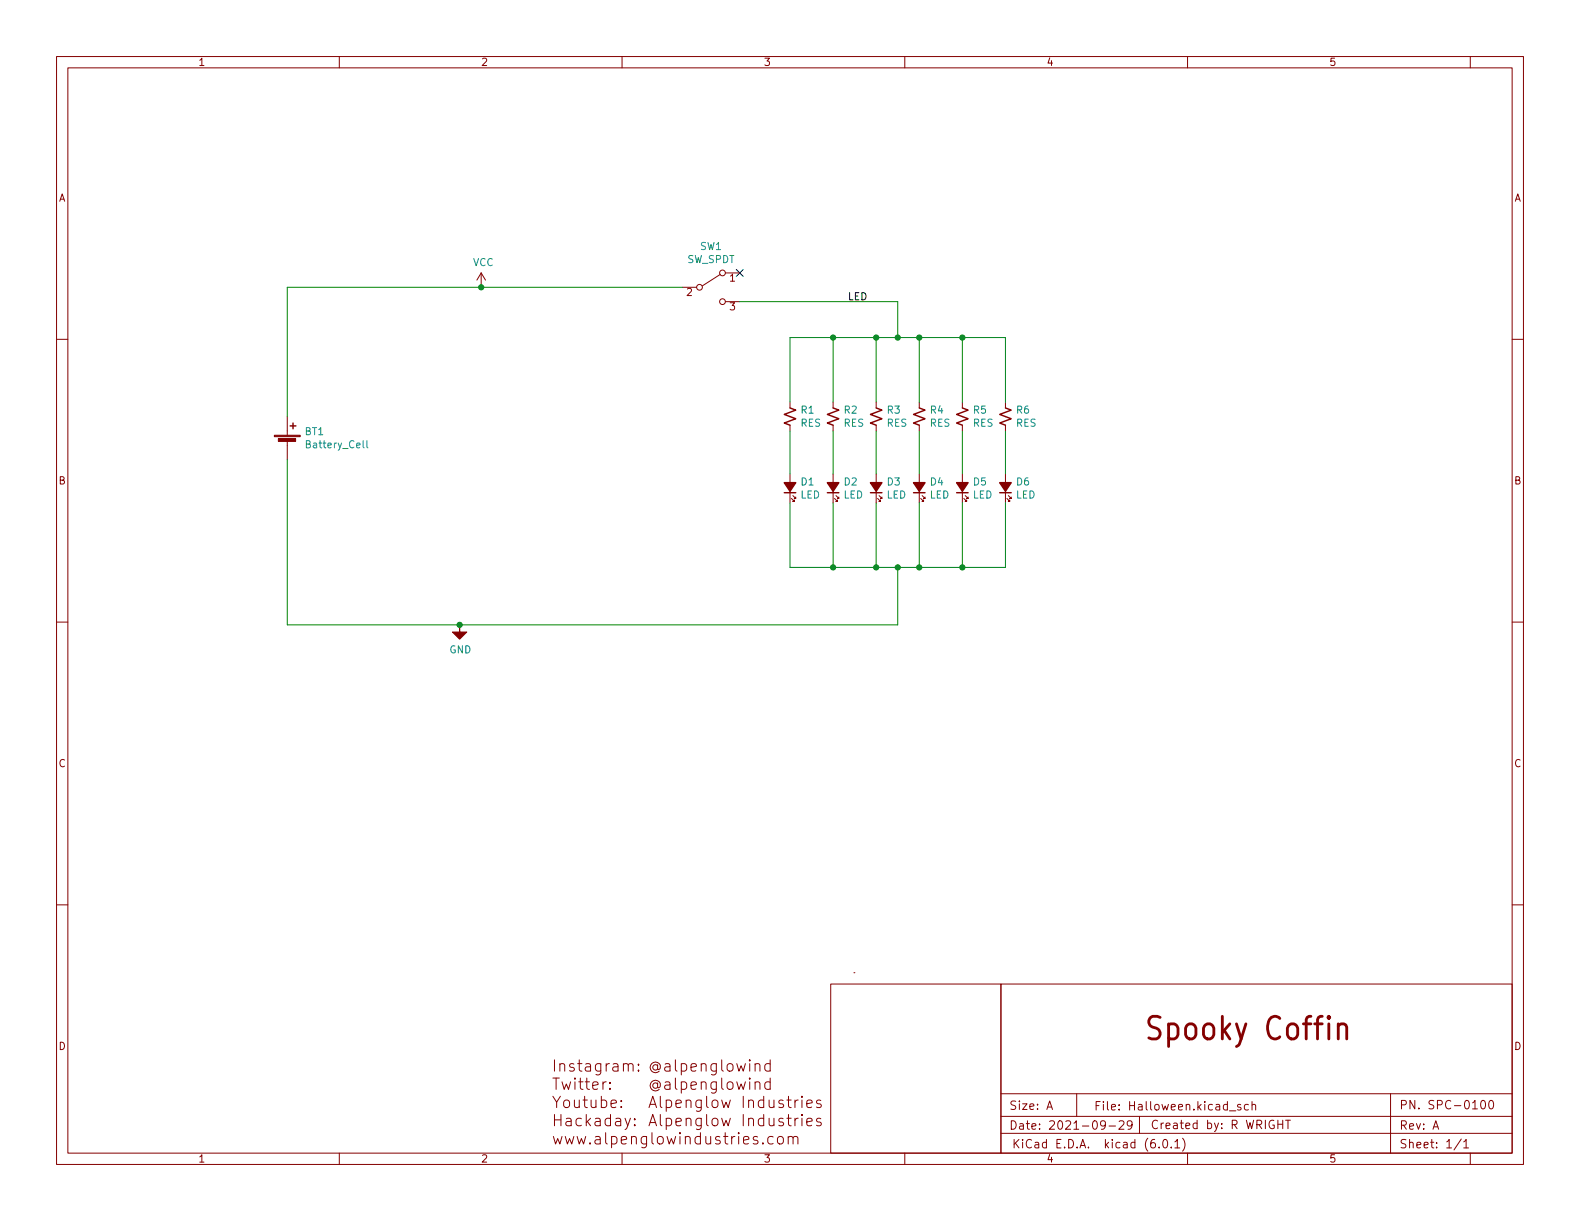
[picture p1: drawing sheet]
<svg xmlns="http://www.w3.org/2000/svg" width="279mm" height="216mm" viewBox="0 0 279 216" stroke-linecap="round" stroke-linejoin="round" font-family="sans-serif">
<g fill="none" stroke="#840000" stroke-width=".18">
<path d="M10 10h259.4v195.9h-259.4zM12 12h255.4v191.9h-255.4zM60 10v2M110 10v2M160 10v2M210 10v2M260 10v2M10 60h2M85.1 48.3l-.8 1.2M85.1 48.3v2.5M85.1 48.3l.8 1.2M120.6 50.8h2.6"/>
<path d="M127.4 48.5l-3.2 2M128.3 48.3h2.5M128.3 53.3h2.5M267.4 60h2M50.8 73.7v3.3M50.8 78v3.3M139.7 71.1v1M139.7 75.2v1M147.3 71.1v1M147.3 75.2v1M154.9 71.1v1M154.9 75.2v1"/>
<path d="M162.6 71.1v1M162.6 75.2v1M170.2 71.1v1M170.2 75.2v1M177.8 71.1v1M177.8 75.2v1M139.7 83.8v5.1M140 88.1l.5 .5h-.3h.3v-.2M140.2 87.6l.5 .5h-.2h.2v-.2M147.3 83.8v5.1M147.6 88.1l.5 .5h-.3h.3v-.2M147.8 87.6l.5 .5h-.2h.2v-.2"/>
<path d="M154.9 83.8v5.1M155.2 88.1l.5 .5h-.3h.3v-.2M155.4 87.6l.6 .5h-.3h.3v-.2M162.6 83.8v5.1M162.8 88.1l.5 .5h-.2h.2v-.2M163.1 87.6l.5 .5h-.3h.3v-.2M170.2 83.8v5.1M170.4 88.1l.5 .5h-.2h.2v-.2M170.7 87.6l.5 .5h-.3h.3v-.2M177.8 83.8v5.1M178.1 88.1l.5 .5h-.3h.3v-.2M178.3 87.6l.5 .5h-.2h.2v-.2"/>
<path d="M10 110h2M267.4 110h2M10 160h2M267.4 160h2M146.9 174h30.1v29.9h-30.1zM151 172h.1M177 174h90.4v29.9h-90.4zM97.8 193.8l.6 1.1 .7-1.1M97.8 190.6h1.1M98.1 187.4v2M98.1 197.1v2M98.1 198h1.1"/>
<path d="M98.3 190.6v2M98.4 194.9v.9M99 188.3a.5 .5 0 0 1 .9 .1v1M99 188.1v1.3M99.2 197.1v2M99.4 191.3l.4 1.3 .3-.9 .4 .9 .4-1.3M99.9 194.6a.54 .54 0 0 1 .8 .3v.6a.54 .54 0 0 1-.5 .4 .54 .54 0 0 1-.5-.4v-.6zM100.1 197.8l.2-.1 .6 .1 .1 1.3M101 198.2l-.7 .1a.39 .39 0 0 0-.3 .4 .39 .39 0 0 0 .3 .4l.7-.1M101.5 188.2l-.5-.1-.3 .3 .1 .2 .7 .2 .1 .2-.1 .3-.2 .1-.6-.1M101.6 194.5l.1 1.2a.54 .54 0 0 0 .7 0M101.7 190.6l-.1 .1 .1 .1 .1-.1-.1-.1v.2"/>
<path d="M101.7 191.3v1.3M102.1 188.1h.8M102.3 191.3h.8M102.4 187.4v1.7l.1 .2 .4 .1M102.4 194.5v1.3M102.6 190.6v1.7l.1 .2 .4 .1M102.8 197.8l-.6-.1-.3 .4v.6l.2 .3 .1 .1 .6-.1M103.1 194.5h.8M103.4 193.8v1.8l.1 .1 .4 .1M103.5 191.3h.7M103.6 188.2l.2-.1 .5 .1 .1 1.2M103.7 197.1v2"/>
<path d="M103.8 190.6v1.7l.1 .2 .3 .1M103.9 198.3l.5 .8M104.4 188.5l-.6 .1a.39 .39 0 0 0-.3 .4 .39 .39 0 0 0 .3 .4l.6-.1M104.4 197.7l-.7 .8M104.5 194.5l.1 1.2a.54 .54 0 0 0 .8 0M104.8 192l1-.2-.1-.4-.6-.1-.3 .3 .1 .9 .2 .1 .6-.1M105.3 197.8l.2-.1 .6 .1v1.3M105.4 194.5v1.3M106.1 198.2l-.6 .1a.39 .39 0 0 0-.3 .4 .39 .39 0 0 0 .3 .4l.6-.1M106.2 188.1v1.6a.54 .54 0 0 1-.8 .3M106.2 188.2l-.5-.1-.4 .4v.5l.2 .3 .2 .1 .5-.1M106.3 194.6l.6-.1 .4 .4v.6l-.2 .2-.2 .1-.6-.1"/>
<path d="M106.3 193.8v2M106.6 191.3v1.3M107.2 191.3a.51 .51 0 0 0-.6 .4M107.2 188.1v1.3M107.8 188.1a.51 .51 0 0 0-.6 .4M107.9 192.4l.1 .1-.1 .1-.1-.1 .1-.1v.2M107.9 191.4l.1 .1-.1 .1-.1-.1 .1-.1v.2M108 197.8l-.6-.1-.4 .4v.6l.2 .3 .2 .1 .6-.1M108 197.1v2M108.1 195.2l.9-.2-.1-.4-.6-.1-.2 .3v.9l.2 .1 .6-.1M108.4 188.2l.2-.1 .6 .1 .1 1.2M108.9 197.8l.2-.1 .6 .1 .1 1.3"/>
<path d="M109.3 188.5l-.7 .1a.39 .39 0 0 0-.3 .4 .39 .39 0 0 0 .3 .4l.7-.1M109.8 198.2l-.7 .1a.39 .39 0 0 0-.3 .4 .39 .39 0 0 0 .3 .4l.7-.1M109.9 195.7h.1l-.1 .1-.1-.1h.1v.1M109.9 194.6l.1 .1-.1 .1-.1-.1 .1-.1v.2M110.2 188.3a.5 .5 0 0 1 .9 .1v1M110.2 188.1v1.3M110.5 197.7l.5 1.4M111.1 188.4l.3-.3 .5 .1 .1 1.2M111.5 197.7l-.7 1.8-.3 .2M112.2 198.9l.1 .1-.1 .1-.1-.1 .1-.1v.2M112.2 197.8l.1 .1-.1 .1-.1-.1 .1-.1v.2M112.9 189.2l.1 .1-.1 .1-.1-.1 .1-.1v.2"/>
<path d="M112.9 188.2l.1 .1-.1 .1-.1-.1 .1-.1v.2M114.8 195.8l.6-2 .7 2M114.8 199.1l.6-2 .7 2M115 195.3h.9M115 198.5h.9M116.3 188.5a.48 .48 0 0 0-.7-.1 .48 .48 0 0 0 0 .7 .48 .48 0 0 0 .7-.1M116.3 188.3v.7l.1 .1 .3-.1a.9 .9 0 0 0-.9-1.2 .9 .9 0 0 0-.7 1.3 .94 .94 0 0 0 1.5 .3M116.3 191.7a.48 .48 0 0 0-.7-.1 .48 .48 0 0 0 0 .7 .48 .48 0 0 0 .7-.1M116.3 191.5v.7l.1 .1 .3-.1a.9 .9 0 0 0-.9-1.2 .9 .9 0 0 0-.7 1.3 .94 .94 0 0 0 1.5 .3M116.8 193.8v1.8l.3 .2M116.8 197.1v1.7l.3 .3M117.6 188.2l.2-.1 .6 .1 .1 1.2"/>
<path d="M117.6 191.4l.2-.1 .6 .1 .1 1.2M117.8 194.6l.6-.1 .4 .4v.6l-.2 .2-.2 .1-.6-.1M117.8 197.8l.6-.1 .4 .4v.6l-.2 .3-.2 .1-.6-.1M117.8 194.5v2M117.8 197.7v2M118.5 188.5l-.7 .1a.39 .39 0 0 0-.3 .4 .39 .39 0 0 0 .3 .4l.7-.1M118.5 191.8l-.7 .1a.39 .39 0 0 0-.3 .3 .39 .39 0 0 0 .3 .4l.7-.1M119.4 187.4v1.7l.3 .3M119.4 190.6v1.7l.3 .3M119.5 195.2l1-.2-.1-.4-.6-.1-.3 .3 .1 .9 .2 .1 .6-.1M119.5 198.4l1-.2-.1-.4-.6-.1-.3 .3 .1 1 .2 .1 .6-.1M120.5 188.2l.6-.1 .3 .4v.5l-.2 .3-.1 .1-.6-.1"/>
<path d="M120.5 191.4l.6-.1 .3 .4v.5l-.2 .3-.1 .1-.6-.1M120.5 188.1v2M120.5 191.3v2M121.3 194.7a.5 .5 0 0 1 .9 .1v1M121.3 197.9a.5 .5 0 0 1 .9 .1v1.1M121.3 194.5v1.3M121.3 197.7v1.4M122.2 188.7l.9-.2v-.3l-.6-.1-.3 .3 .1 .9 .2 .1 .6-.1M122.2 192l.9-.2v-.4l-.6-.1-.3 .3 .1 .9 .2 .1 .6-.1M124 188.3a.5 .5 0 0 1 .9 .1v1M124 191.5a.5 .5 0 0 1 .9 .1v1M124 194.5v1.6a.54 .54 0 0 1-.9 .3"/>
<path d="M124 194.6l-.6-.1-.3 .4v.6l.1 .2 .2 .1 .6-.1M124 197.7v1.7a.54 .54 0 0 1-.9 .2M124 197.8l-.6-.1-.3 .4v.6l.1 .3 .2 .1 .6-.1M124 188.1v1.3M124 191.3v1.3M125 193.8v1.8l.2 .2M125 197.1v1.7l.2 .3M126 194.7a.54 .54 0 0 1 .5-.2 .54 .54 0 0 1 .5 .4v.6a.54 .54 0 0 1-.6 .4 .54 .54 0 0 1-.5-.4zM126 197.9a.54 .54 0 0 1 .5-.2 .54 .54 0 0 1 .5 .4v.6a.54 .54 0 0 1-.6 .4 .54 .54 0 0 1-.5-.4zM126.7 188.1v1.6a.54 .54 0 0 1-.9 .3M126.7 188.2l-.6-.1-.4 .4v.5l.2 .3 .2 .1 .6-.1M126.7 191.3v1.6a.54 .54 0 0 1-.9 .3"/>
<path d="M126.7 191.4l-.6-.1-.4 .4v.5l.2 .3 .2 .1 .6-.1M127.6 187.4v1.7l.3 .3M127.6 190.6v1.7l.3 .3M127.6 194.5l.4 1.3 .4-.9 .4 .9 .3-1.3M127.6 197.7l.4 1.4 .4-1 .4 1 .3-1.4M128.8 188.2a.54 .54 0 0 1 .8 .3v.5a.54 .54 0 0 1-.5 .4 .54 .54 0 0 1-.5-.4v-.5zM128.8 191.4a.54 .54 0 0 1 .8 .3v.5a.54 .54 0 0 1-.5 .4 .54 .54 0 0 1-.5-.4v-.5zM130.3 188.1l.4 1.3 .4-.9 .3 .9 .4-1.3M130.3 191.3l.4 1.3 .4-.9 .3 .9 .4-1.3M131.4 193.8v2M131.4 197.1v2M132.4 194.7a.5 .5 0 0 1 .8 .1v1"/>
<path d="M132.4 197.9a.5 .5 0 0 1 .8 .1v1.1M132.4 194.5v1.3M132.4 197.7v1.4M132.6 187.4l-.1 .1 .1 .1 .1-.1-.1-.1v.2M132.6 190.6l-.1 .1 .1 .1 .1-.1-.1-.1v.2M132.6 188.1v1.3M132.6 191.3v1.3M133.5 188.3a.5 .5 0 0 1 .9 .1v1M133.5 191.5a.5 .5 0 0 1 .9 .1v1M133.5 188.1v1.3M133.5 191.3v1.3M135.1 194.6l-.6-.1-.4 .4v.6l.2 .2 .2 .1 .6-.1"/>
<path d="M135.1 197.8l-.6-.1-.4 .4v.6l.2 .3 .2 .1 .6-.1M135.1 193.8v2M135.1 197.1v2M136 194.5l.1 1.2a.54 .54 0 0 0 .8 0M136 197.7l.1 1.3a.54 .54 0 0 0 .8-.1M136.2 188.2l-.6-.1-.4 .4v.5l.2 .3 .2 .1 .6-.1M136.2 191.4l-.6-.1-.4 .4v.5l.2 .3 .2 .1 .6-.1M136.2 187.4v2M136.2 190.6v2M136.9 194.5v1.3M136.9 197.7v1.4M138.5 194.6l-.5-.1-.3 .3 .1 .3 .7 .2 .1 .2-.1 .2-.2 .1-.6-.1"/>
<path d="M138.5 197.8l-.5-.1-.3 .3 .1 .3 .7 .2 .1 .2-.1 .3-.2 .1-.6-.1M139.1 194.5h.8M139.1 197.7h.8M139.4 193.8v1.8l.1 .1 .4 .1M139.4 197.1v1.7l.1 .2 .4 .1M140.6 194.5v1.3M140.6 197.7v1.4M141.1 194.5a.51 .51 0 0 0-.5 .4M141.1 197.7a.51 .51 0 0 0-.5 .4M141.8 193.8l-.1 .1 .1 .1 .1-.1-.1-.1v.2M141.8 197.1l-.1 .1 .1 .1 .1-.1-.1-.1v.2M141.8 194.5v1.3"/>
<path d="M141.8 197.7v1.4M142.7 195.2l.9-.2-.1-.4-.5-.1-.3 .3 .1 .9 .2 .1 .5-.1M142.7 198.4l.9-.2-.1-.4-.5-.1-.3 .3 .1 1 .2 .1 .5-.1M145.1 194.6l-.4-.1-.3 .3 .1 .3 .6 .2 .1 .2-.1 .2-.1 .1-.6-.1M145.1 197.8l-.4-.1-.3 .3 .1 .3 .6 .2 .1 .2-.1 .3-.1 .1-.6-.1M177 197.4h90.4M177 193.4h90.4M185.1 196.2l.5-1.5 .5 1.5M185.3 195.8h.7M190.4 193.4v4M195.5 198.8l-.3 .3h-.3l-.3-.3 .2-.6h.4l.2 .1a.99 .99 0 0 1-.4 1.4h-.2M196.1 199.1h1.2"/>
<path d="M197.9 198.3l.6-.1 .2 .1 .1 .3-1 1.1h1M200.2 198.8l-.3 .3-.4-.1-.2-.2 .2-.6h.4l.2 .1a.99 .99 0 0 1-.3 1.4h-.3M201.5 197.4v3M217.4 196.4h1.1M219.4 195.4l-.4-.1-.2 .2 .1 .2 .5 .2v.3h-.6M220.8 195.4l-.5-.1-.3 .3v.4l.2 .2h.6M221.4 195.4l.2-.1 .4 .1v.9M221.4 194.8v1.5M226 198.8h.8M226.8 198.1v1.5M227.3 198.1h.9M227.8 198.1v1.5"/>
<path d="M245.9 193.4v10.5M253.4 199.7l.5-1.5 .5 1.5M262 194.6h.2a.81 .81 0 0 1 .6 .6 .81 .81 0 0 1-.3 .8l-.2 .1a.81 .81 0 0 1-.6-.6 .81 .81 0 0 1 .3-.9zM263.5 194.6h.1a.8 .8 0 0 1 .5 .7 .8 .8 0 0 1-.5 .8 .99 .99 0 0 1-.1-1.5zM60 203.9v2M97.9 201l.3 1.3 .4-1 .4 1 .4-1.3M100 201l.3 1.3 .4-1 .4 1 .4-1.3M102.1 201l.3 1.3 .4-1 .4 1 .4-1.3M104.3 202.1l.1 .1-.1 .1-.1-.1 .1-.1v.2M105.3 201h.2h.6v1.3M106.1 201.4l-.6 .1a.39 .39 0 0 0-.3 .4 .39 .39 0 0 0 .3 .4l.6-.1M107.1 200.3v1.7l.3 .3"/>
<path d="M108.1 201h.6l.4 .3v.6l-.2 .3-.2 .1-.6-.1M108.1 201v2M109.9 201.6l.9-.2-.1-.4h-.6l-.2 .2 .1 1 .1 .1 .6-.1M110 203.9v2M111.7 201.1a.5 .5 0 0 1 .8 .1v1.1M111.7 201v1.3M114.3 201v1.6a.54 .54 0 0 1-.8 .3M114.3 201h-.5l-.4 .3v.6l.2 .3 .2 .1 .5-.1M115.3 200.3v1.7l.3 .3M116.4 201a.54 .54 0 0 1 .9 .3v.6a.54 .54 0 0 1-.5 .4 .54 .54 0 0 1-.6-.4v-.6zM118 201l.3 1.3 .4-1 .4 1 .4-1.3M120.2 200.3l-.1 .1 .1 .1 .1-.1-.1-.1v.2"/>
<path d="M120.2 201v1.3M121.2 201.1a.5 .5 0 0 1 .9 .1v1.1M121.2 201v1.3M123.9 201h-.6l-.4 .3v.6l.2 .3 .2 .1 .6-.1M123.9 200.3v2M124.8 201l.1 1.2a.54 .54 0 0 0 .8-.1M125.7 201v1.3M127.3 201h-.5l-.3 .2 .1 .3 .7 .2 .1 .2-.1 .3-.2 .1-.6-.1M128 201h.7M128.2 200.3v1.7l.1 .2 .4 .1M129.4 201v1.3M130 201a.51 .51 0 0 0-.6 .3"/>
<path d="M130.6 200.3l-.1 .1 .1 .1 .1-.1-.1-.1v.2M130.6 201v1.3M131.5 201.6l.9-.2-.1-.4h-.5l-.3 .2 .1 1 .2 .1 .5-.1M134 201h-.5l-.3 .2 .1 .3 .7 .2 .1 .2-.1 .3-.2 .1-.6-.1M134.9 202.1l.1 .1-.1 .1-.1-.1 .1-.1v.2M136.7 201h-.6l-.3 .3v.6l.2 .3 .1 .1 .6-.1M137.7 201a.54 .54 0 0 1 .8 .3v.6a.54 .54 0 0 1-.5 .4 .54 .54 0 0 1-.5-.4v-.6zM139.4 201.1a.5 .5 0 0 1 .8 .1v1.1M139.4 201v1.3M140.2 201.2l.3-.2h.5l.1 1.3M159 204h.1M160 203.9v2"/>
<path d="M177 200.4h90.4M205 202.8v.2M205.8 201.5h.2a.81 .81 0 0 1 .6 .6 .81 .81 0 0 1-.3 .8l-.2 .1a.81 .81 0 0 1-.6-.6 .81 .81 0 0 1 .3-.9zM207.1 202.8v.2M207.8 201.9l.4-.4v1.5M207.8 203h.8M209.1 201.3a1.72 1.72 0 0 1 0 2.3M210 203.9v2M258.4 201.4l-1.3 1.9M258.8 201.9l.5-.4v1.5M258.8 203h.9M260 203.9v2"/>
<circle cx="123.7" cy="50.8" r=".51"/>
<circle cx="127.8" cy="53.3" r=".51"/>
<circle cx="127.8" cy="48.3" r=".51"/>
</g>
<path d="M236.7 181.4a.88 .88 0 0 1 1.3-.2l.1 .4v2.1M236.7 181v2.7" fill="none" stroke="#840000" stroke-width=".5"/>
<g fill="none" stroke="#840000" stroke-width=".25">
<path d="M51.3 75.3h1M51.8 74.8v1M139.7 72.1l1 .4-2 .8 2 .7-2 .8 1 .4M147.3 72.1l1 .4-2 .8 2 .7-2 .8 1 .4M154.9 72.1l1.1 .4-2.1 .8 2.1 .7-2.1 .8 1 .4M162.6 72.1l1 .4-2.1 .8 2.1 .7-2.1 .8 1.1 .4M170.2 72.1l1 .4-2 .8 2 .7-2 .8 1 .4M177.8 72.1l1 .4-2 .8 2 .7-2 .8 1 .4M138.7 87.1h2M146.3 87.1h2M153.9 87.1h2.1M161.5 87.1h2.1"/>
<path d="M169.2 87.1h2M176.8 87.1h2"/>
</g>
<g fill="#840000" stroke="#840000" stroke-width=".25">
<path d="M161.5 85.3h2.1l-1 1.6z"/>
<path d="M169.2 85.3h2l-1 1.6z"/>
<path d="M176.8 85.3h2l-1 1.6z"/>
<path d="M153.9 85.3h2.1l-1.1 1.6z"/>
<path d="M138.7 85.3h2l-1 1.6z"/>
<path d="M146.3 85.3h2l-1 1.6z"/>
</g>
<g fill="#840000" stroke="#840000" stroke-width=".18">
<path d="M48.5 77h4.6v.2h-4.6z"/>
<path d="M49.2 77.5h3.1v.6h-3.1z"/>
<path d="M81.3 110.5v1.3h1.2l-1.2 1.2-1.3-1.2h1.3z"/>
</g>
<path d="M64.9 77.9v1.1l.2 .2" fill="none" stroke="#008484" stroke-width=".18"/>
<g fill="none" stroke="#008400" stroke-width=".18">
<path d="M120.6 50.8h-69.8v22.9M130.8 53.3h27.9v6.4M147.3 59.7v11.4M154.9 59.7v11.4M162.6 59.7v11.4M170.2 59.7v11.4M139.7 71.1v-11.4h38.1v11.4M139.7 76.2v7.6M147.3 76.2v7.6M154.9 76.2v7.6M162.6 76.2v7.6M170.2 76.2v7.6"/>
<path d="M177.8 76.2v7.6M50.8 81.3v29.2h107.9v-10.2M139.7 88.9v11.4h38.1v-11.4M147.3 88.9v11.4M154.9 88.9v11.4M162.6 88.9v11.4M170.2 88.9v11.4"/>
</g>
<path d="M130.2 47.7l1.2 1.2M131.4 47.7l-1.2 1.2" fill="none" stroke="#000084" stroke-width=".18"/>
<g fill="#008400" stroke="#008400" stroke-width=".18">
<circle cx="147.3" cy="100.3" r=".46"/>
<circle cx="158.7" cy="100.3" r=".46"/>
<circle cx="154.9" cy="100.3" r=".46"/>
<circle cx="170.2" cy="59.7" r=".46"/>
<circle cx="162.6" cy="59.7" r=".46"/>
<circle cx="158.7" cy="59.7" r=".46"/>
<circle cx="162.6" cy="100.3" r=".46"/>
<circle cx="170.2" cy="100.3" r=".46"/>
<circle cx="154.9" cy="59.7" r=".46"/>
<circle cx="147.3" cy="59.7" r=".46"/>
<circle cx="85.1" cy="50.8" r=".46"/>
<circle cx="81.3" cy="110.5" r=".46"/>
</g>
<text font-size="5.6" fill="#840000" x="203.6" y="183.9">Spooky Coffin</text>
<g font-size="2.1" fill="#840000">
<text x="178.4" y="196.3">Size: A</text>
<text x="193.4" y="196.4">File: Halloween.kicad_sch</text>
<text x="247.4" y="196.1">PN. SPC-0100</text>
<text x="178.4" y="199.7">Date: 2021-09-29</text>
<text x="178.9" y="203">KiCad E.D.A. kicad (6.0.1)</text>
<text x="203.4" y="199.6">Created by: R WRIGHT</text>
<text x="247.4" y="199.7">Rev: A</text>
<text x="247.4" y="203">Sheet: 1/1</text>
</g>
<g font-size="1.8" fill="#840000">
<text x="35" y="11.6">1</text>
<text x="85" y="11.6">2</text>
<text x="135" y="11.6">3</text>
<text x="185" y="11.6">4</text>
<text x="235" y="11.6">5</text>
<text x="10.3" y="35.6">A</text>
<text x="267.7" y="35.6">A</text>
<text x="121.4" y="52.3">2</text>
<text x="129" y="49.8">1</text>
<text x="129" y="54.9">3</text>
<text x="10.3" y="85.7">B</text>
<text x="267.7" y="85.7">B</text>
<text x="10.3" y="135.6">C</text>
<text x="267.7" y="135.6">C</text>
<text x="10.3" y="185.7">D</text>
<text x="267.7" y="185.7">D</text>
<text x="35" y="205.6">1</text>
<text x="85" y="205.6">2</text>
<text x="135" y="205.6">3</text>
<text x="185" y="205.6">4</text>
<text x="235" y="205.6">5</text>
</g>
<g font-size="1.8" fill="#008484">
<text x="83.6" y="47">VCC</text>
<text x="121.5" y="46.5">SW_SPDT</text>
<text x="123.8" y="44.2">SW1</text>
<text x="53.9" y="76.9">BT1</text>
<text x="141.6" y="75.4">RES</text>
<text x="141.7" y="73.1">R1</text>
<text x="149.2" y="75.4">RES</text>
<text x="149.3" y="73.1">R2</text>
<text x="156.8" y="75.4">RES</text>
<text x="156.9" y="73.1">R3</text>
<text x="164.4" y="75.4">RES</text>
<text x="164.5" y="73.1">R4</text>
<text x="172" y="75.4">RES</text>
<text x="172.1" y="73.1">R5</text>
<text x="179.7" y="75.4">RES</text>
<text x="179.8" y="73.1">R6</text>
<text x="54.4" y="79.2">Battery_Cell</text>
<text x="141.5" y="88.1">LED</text>
<text x="141.7" y="85.8">D1</text>
<text x="149.1" y="88.1">LED</text>
<text x="149.3" y="85.8">D2</text>
<text x="156.8" y="88.1">LED</text>
<text x="156.9" y="85.8">D3</text>
<text x="164.4" y="88.1">LED</text>
<text x="164.5" y="85.8">D4</text>
<text x="172" y="88.1">LED</text>
<text x="172.1" y="85.8">D5</text>
<text x="179.6" y="88.1">LED</text>
<text x="179.8" y="85.8">D6</text>
<text x="79.4" y="115.5">GND</text>
</g>
<text font-size="1.8" x="149.9" y="53.1">LED</text>
</svg>
